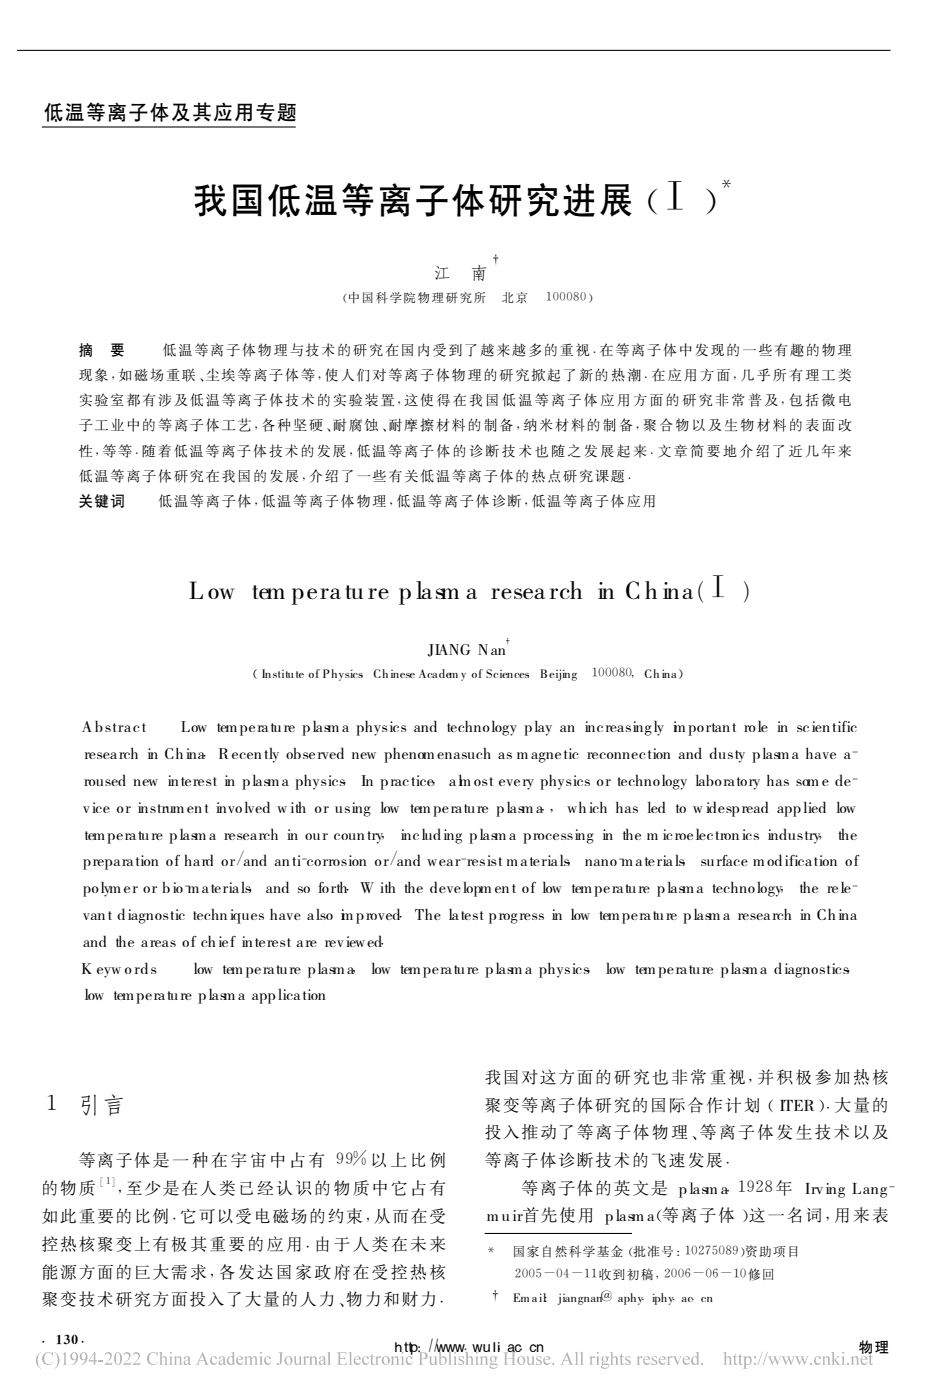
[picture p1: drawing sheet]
<svg xmlns="http://www.w3.org/2000/svg" width="187mm" height="281mm" viewBox="0 0 187 281" stroke-linecap="round" stroke-linejoin="round" font-family="sans-serif">
<path d="M3.4 10.1h175M8.4 25.5h50.9M97.1 247.3h29.5" fill="none" stroke="#000" stroke-width=".21"/>
<g fill="#b3b3b3">
<path d="M153.7 271.1h.1l-.8 2.6h-.2z" fill-rule="evenodd"/>
<path d="M8.9 271.4a1.78 1.78 0 0 1 1.5-.2l.1-.1 .1 .9a.92 .92 0 0 0-1.1-.7 .92 .92 0 0 0-.6 1.2 .98 .98 0 0 0 .6 1 .98 .98 0 0 0 1.2-.4 1.24 1.24 0 0 1-1.9 .3 1.24 1.24 0 0 1 .1-2z" fill-rule="evenodd"/>
<path d="M91 271.2a.2 .2 0 0 1 .4 0 .2 .2 0 0 1-.4 0zM90.8 272.1l.5-.2 .1 1.5 .2 .3h-.8l.2-.2 .1-.2-.1-1.1z" fill-rule="evenodd"/>
<path d="M12.5 271.4l.7-.3v2.3l.3 .3h-.9l.2-.2 .1-1.6-.1-.4z" fill-rule="evenodd"/>
<path d="M46.4 271.3l.5-.2v2.3l.3 .1-.6 .2v-.2a.74 .74 0 0 1-1 0 .74 .74 0 0 1-.1-1.1l.5-.4 .6 .1v-.7zM46 272.2a.75 .75 0 0 0-.2 .8 .75 .75 0 0 0 .6 .5l.2-.2v-.8a.38 .38 0 0 0-.2-.4 .38 .38 0 0 0-.4 .1z" fill-rule="evenodd"/>
<path d="M16.3 271.3a.86 .86 0 0 1 1.1 .1 .86 .86 0 0 1 .1 1 1.38 1.38 0 0 1-1.5 1.3 1.21 1.21 0 0 0 1.1-1.1 .78 .78 0 0 1-1.1-.2 .78 .78 0 0 1 .3-1.1zM16.4 271.4a.64 .64 0 0 0-.1 .8 .64 .64 0 0 0 .8 .3 .74 .74 0 0 0-.5-1.2z" fill-rule="evenodd"/>
<path d="M122.2 271.3l.5-.2v1.2a.55 .55 0 0 1 .7-.3 .55 .55 0 0 1 .4 .7v.7l.2 .3h-.8l.2-.2v-1.1a.35 .35 0 0 0-.3-.3 .35 .35 0 0 0-.4 .3v1l.3 .3h-.8l.2-.1v-.3v-1.8v-.2z" fill-rule="evenodd"/>
<path d="M115.1 271.3l.6-.2v2.2v.3l.3 .1h-.9l.3-.2v-.2v-1.8l-.1-.2z" fill-rule="evenodd"/>
<path d="M21.2 271.3a.77 .77 0 0 1 1.1 .2 .77 .77 0 0 1-.2 1.1l-.8 .8h.9l.3-.2-.1 .5h-1.5a3.1 3.1 0 0 0 1.2-1.9 .6 .6 0 0 0-.6-.4 .6 .6 0 0 0-.5 .4z" fill-rule="evenodd"/>
<path d="M23.2 271.4a.69 .69 0 0 1 .7-.2 .69 .69 0 0 1 .5 .6 1.37 1.37 0 0 1-.8 1.9 1.54 1.54 0 0 1-.4-2.3zM23.5 271.3a2.28 2.28 0 0 0 0 2.3h.1a1.76 1.76 0 0 0 .3-2.2z" fill-rule="evenodd"/>
<path d="M25 271.3a.73 .73 0 0 1 1 .1 .73 .73 0 0 1 0 1l-1 1h1l.3-.2-.2 .5h-1.4a2.65 2.65 0 0 0 1.1-2 .6 .6 0 0 0-.6-.3 .6 .6 0 0 0-.5 .4z" fill-rule="evenodd"/>
<path d="M89.7 271.3l.6-.2v2.3l.3 .3h-.9l.3-.2v-2.1z" fill-rule="evenodd"/>
<path d="M29.9 271.4a1.76 1.76 0 0 1 1.5-.2l.2-.1v.9a.9 .9 0 0 0-1.1-.7 .9 .9 0 0 0-.6 1.2 .96 .96 0 0 0 .6 1 .96 .96 0 0 0 1.2-.4 1.24 1.24 0 0 1-1.9 .3 1.24 1.24 0 0 1 .1-2z" fill-rule="evenodd"/>
<path d="M166.5 271.3l.6-.2v1.6l.6-.5-.1-.2h.7l-.9 .6 1 1.1h-.8l.1-.2-.6-.8v.8l.3 .2h-.9l.2-.1 .1-.3v-1.9z" fill-rule="evenodd"/>
<path d="M34.1 271.2a.18 .18 0 0 1 .3 0 .18 .18 0 0 1-.3 0zM33.8 272.1l.6-.2v1.5l.3 .3h-.9l.3-.2v-.2v-1.1z" fill-rule="evenodd"/>
<path d="M34.7 272.1l.6-.2v.4a.54 .54 0 0 1 .7-.4 .54 .54 0 0 1 .3 .7v.8l.3 .3h-.8l.2-.2v-1.1l-.2-.3-.5 .3v1l.3 .3h-.9l.3-.1v-.3v-1.1z" fill-rule="evenodd"/>
<path d="M36.9 272.2a.62 .62 0 0 1 .7-.3 .62 .62 0 0 1 .4 .6v.9l.3 .1-.4 .2-.2-.2a.51 .51 0 0 1-.9 0 .51 .51 0 0 1 .4-.8l.5-.1v-.3a.32 .32 0 0 0-.4-.2 .32 .32 0 0 0-.2 .4h-.2zM37.1 273a.34 .34 0 0 0 .1 .5 .34 .34 0 0 0 .5-.2v-.6z" fill-rule="evenodd"/>
<path d="M139.4 271.3l.5-.2v2.3l.3 .1-.6 .2v-.2a.7 .7 0 0 1-.9 .1 .7 .7 0 0 1-.2-.9l.3-.6 .5-.2 .3 .2v-.7zM139 272.2a.77 .77 0 0 0 .5 1.3l.1-.2v-.8a.39 .39 0 0 0-.2-.4 .39 .39 0 0 0-.4 .1z" fill-rule="evenodd"/>
<path d="M40.6 271.1l.9 2.1 .4 .5h-1l.2-.2-.1-.6h-1l-.3 .6 .3 .2h-.8l.3-.3zM40.5 271.7l-.5 1h.9z" fill-rule="evenodd"/>
<path d="M44 272.1a.62 .62 0 0 1 .7-.2 .62 .62 0 0 1 .3 .6l.1 1h.2l-.4 .2-.2-.2a.48 .48 0 0 1-.7 .2 .48 .48 0 0 1-.1-.8l.8-.3v-.3a.33 .33 0 0 0-.4-.2 .33 .33 0 0 0-.2 .4l-.2-.1zM44.1 273l.1 .4 .3 .1 .2-.2v-.6z" fill-rule="evenodd"/>
<path d="M156.6 272h.7l-.2 .1 .5 1.1 .3-.8-.3-.4h.7l-.1 .2 .4 1 .4-1.1-.3-.1h.5l-.2 .3-.5 1.4-.5-1.1-.6 1.1-.6-1.5z" fill-rule="evenodd"/>
<path d="M14.4 271.3a.93 .93 0 0 1 1.2 .2 .93 .93 0 0 1 0 1.2 1.34 1.34 0 0 1-1.5 1 1.26 1.26 0 0 0 1.1-1.1 .77 .77 0 0 1-1.1-.2 .77 .77 0 0 1 .3-1.1zM14.7 271.3a.64 .64 0 0 0-.3 .8 .64 .64 0 0 0 .9 .3 .99 .99 0 0 0-.4-1.2z" fill-rule="evenodd"/>
<path d="M83.8 271.2h.9a.73 .73 0 0 1 1 .7 .73 .73 0 0 1-1.1 .6h-.1v.9l.3 .3h-1l.3-.2v-.3v-1.8zM84.5 271.3v1.1a.57 .57 0 0 0 .8-.5 .57 .57 0 0 0-.8-.6z" fill-rule="evenodd"/>
<path d="M31.8 271.3l.6-.2v1.2a.54 .54 0 0 1 .7-.4 .54 .54 0 0 1 .3 .8v.8l.3 .2h-.9l.3-.3v-1a.35 .35 0 0 0-.3-.3 .35 .35 0 0 0-.4 .3v1.1l.3 .2h-.8l.2-.3v-2z" fill-rule="evenodd"/>
<path d="M53.2 272.2a.56 .56 0 0 1 .6-.3 .56 .56 0 0 1 .4 .5 .27 .27 0 0 1-.3 0 .27 .27 0 0 1-.1-.3 .6 .6 0 0 0-.6 .4 .6 .6 0 0 0 .2 .7 .55 .55 0 0 0 .5 .2 .55 .55 0 0 0 .5-.4 .76 .76 0 0 1-1 .7 .76 .76 0 0 1-.5-1.1z" fill-rule="evenodd"/>
<path d="M55.7 271.2h1.1l-.4 .2v1.4a.58 .58 0 0 1-.2 .8 .58 .58 0 0 1-.7-.2l.1-.2 .4 .4 .1-.2v-1.9z" fill-rule="evenodd"/>
<path d="M56.9 272.8a.85 .85 0 0 1 1.7 0 .85 .85 0 0 1-1.7 0zM57.5 272.1a.99 .99 0 0 0 .4 1.5 .85 .85 0 0 0 .3-.8 .85 .85 0 0 0-.6-.7z" fill-rule="evenodd"/>
<path d="M60.6 272.1l.6-.2v.4l.3-.3 .3 .1a.23 .23 0 0 1-.1 .2 .23 .23 0 0 1-.3-.1l-.2 .3v.9l.3 .3h-.9l.3-.2v-1.2z" fill-rule="evenodd"/>
<path d="M64.1 272.1a.62 .62 0 0 1 .7-.2 .62 .62 0 0 1 .4 .6v1h.2l-.3 .2-.3-.2a.48 .48 0 0 1-.7 .2 .48 .48 0 0 1-.1-.8l.8-.3v-.3a.33 .33 0 0 0-.4-.2 .33 .33 0 0 0-.2 .4l-.2-.1zM64.2 273l.1 .4 .3 .1 .2-.2v-.6z" fill-rule="evenodd"/>
<path d="M65.5 271.3l.6-.2v2.3l.3 .3h-.9l.3-.2v-2.1z" fill-rule="evenodd"/>
<path d="M69.8 271.3l.6-.2v2.2v.3l.3 .1h-.9l.3-.2v-.2v-1.8l-.1-.2z" fill-rule="evenodd"/>
<path d="M71.1 272.2a.67 .67 0 0 1 .7-.2 .67 .67 0 0 1 .5 .6h-1.2a.6 .6 0 0 0 .4 .8 .6 .6 0 0 0 .7-.4 .7 .7 0 0 1-.7 .7 .7 .7 0 0 1-.6-.8zM71.3 272.1l-.2 .4h.8a.4 .4 0 0 0-.2-.4 .4 .4 0 0 0-.4 0z" fill-rule="evenodd"/>
<path d="M72.8 272.2a.56 .56 0 0 1 .6-.3 .56 .56 0 0 1 .4 .5 .27 .27 0 0 1-.3 0 .27 .27 0 0 1-.1-.3 .6 .6 0 0 0-.6 .4 .6 .6 0 0 0 .2 .7 .55 .55 0 0 0 .5 .2 .55 .55 0 0 0 .5-.4 .76 .76 0 0 1-1 .7 .76 .76 0 0 1-.4-1.1z" fill-rule="evenodd"/>
<path d="M75.1 272.1l.6-.2v.4l.4-.4a.18 .18 0 0 1 .2 .2 .18 .18 0 0 1-.1 .2l-.3-.1-.2 .3v1l.3 .2h-.9l.2-.2 .1-.2-.1-1.1z" fill-rule="evenodd"/>
<path d="M76.4 272.8a.85 .85 0 0 1 1.7 0 .85 .85 0 0 1-1.7 0zM77 272.2a.86 .86 0 0 0 .5 1.4 .91 .91 0 0 0-.4-1.5z" fill-rule="evenodd"/>
<path d="M107.6 272.1l.8-.2v.6a.44 .44 0 0 0-.3-.4 .44 .44 0 0 0-.5 .2l.3 .3a.59 .59 0 0 1 .6 .8 .59 .59 0 0 1-.9 .2l-.2 .1v-.6a.48 .48 0 0 0 .4 .5 .48 .48 0 0 0 .5-.3l-.1-.2-.8-.6z" fill-rule="evenodd"/>
<path d="M80.5 271.2a.19 .19 0 0 1 .3 0 .19 .19 0 0 1-.3 0zM80.2 272.1l.6-.2v1.6l.3 .2h-.8l.2-.3v-1.1z" fill-rule="evenodd"/>
<path d="M137 272.2a.67 .67 0 0 1 .8-.2 .67 .67 0 0 1 .4 .6h-1.1a.6 .6 0 0 0 .3 .8 .6 .6 0 0 0 .8-.4 .74 .74 0 0 1-1 .7 .74 .74 0 0 1-.4-1.1zM137.2 272.1l-.1 .4h.7a.39 .39 0 0 0-.2-.4 .39 .39 0 0 0-.4 0z" fill-rule="evenodd"/>
<path d="M47.6 272.2a.67 .67 0 0 1 .7-.2 .67 .67 0 0 1 .5 .6h-1.2a.6 .6 0 0 0 .4 .8 .6 .6 0 0 0 .7-.4 .74 .74 0 0 1-.9 .7 .74 .74 0 0 1-.5-1.1zM47.7 272.1l-.1 .4h.8a.39 .39 0 0 0-.2-.4 .39 .39 0 0 0-.5 0z" fill-rule="evenodd"/>
<path d="M85.8 272h.6v1.1a.36 .36 0 0 0 .3 .4 .36 .36 0 0 0 .4-.3v-1l-.2-.2h.6v1.4l.2 .1-.6 .2v-.3a.54 .54 0 0 1-.6 .3 .54 .54 0 0 1-.4-.6v-1z" fill-rule="evenodd"/>
<path d="M87.7 271.3l.6-.2v1.2a.7 .7 0 0 1 1-.2 .7 .7 0 0 1 .2 .9 .92 .92 0 0 1-1.5 .5v-2l-.1-.2zM88.3 272.4v1a.53 .53 0 0 0 .7 .1 .53 .53 0 0 0 .2-.6 .51 .51 0 0 0-.3-.6 .51 .51 0 0 0-.6 .1z" fill-rule="evenodd"/>
<path d="M26.8 271.3a.77 .77 0 0 1 1.2 .2 .77 .77 0 0 1-.3 1.1l-.8 .8h1l.3-.2-.2 .5h-1.4a3.1 3.1 0 0 0 1.1-1.9 .6 .6 0 0 0-.5-.4 .6 .6 0 0 0-.6 .4z" fill-rule="evenodd"/>
<path d="M10.9 271.1a1.91 1.91 0 0 1 0 3.4 2.47 2.47 0 0 0 0-3.4z" fill-rule="evenodd"/>
<path d="M92 272.1l.9-.2v.6a.47 .47 0 0 0-.3-.4 .47 .47 0 0 0-.5 .1l.3 .4a.59 .59 0 0 1 .5 .8 .59 .59 0 0 1-.9 .2l-.1 .1v-.6a.48 .48 0 0 0 .3 .5 .48 .48 0 0 0 .5-.3l-.1-.2-.7-.4v-.3z" fill-rule="evenodd"/>
<path d="M74.6 271.4v.6h.4v.1h-.4l.1 1.3 .1 .1 .3-.1a.39 .39 0 0 1-.5 .3 .39 .39 0 0 1-.3-.5v-1.1l-.3-.1z" fill-rule="evenodd"/>
<path d="M95.4 271.2a.18 .18 0 0 1 .3 0 .18 .18 0 0 1-.3 0zM95.1 272.1l.6-.2v1.5l.3 .3h-.9l.3-.2v-.2v-1.1z" fill-rule="evenodd"/>
<path d="M103.6 272.8a.85 .85 0 0 1 1.7 0 .85 .85 0 0 1-1.7 0zM104.2 272.1a.99 .99 0 0 0 .3 1.5 .85 .85 0 0 0 .4-.8 .85 .85 0 0 0-.6-.7z" fill-rule="evenodd"/>
<path d="M144.9 271.3l.6-.2v1.2a.55 .55 0 0 1 .7-.3 .55 .55 0 0 1 .3 .7v.8l.3 .2h-.9l.3-.2v-1.1a.35 .35 0 0 0-.3-.3 .35 .35 0 0 0-.4 .3v1.1l.2 .2h-.8l.3-.2v-2.1z" fill-rule="evenodd"/>
<path d="M174.4 271.4l.1 .6h.4v.1h-.4v1.3l.2 .1 .2-.1a.38 .38 0 0 1-.4 .3 .38 .38 0 0 1-.3-.5v-1.1l-.3-.1z" fill-rule="evenodd"/>
<path d="M100.8 271.2h1l-.3 .2v1h1.2v-1.1l-.4-.1h1.1l-.3 .1-.1 .3 .1 1.8 .3 .3h-1.1l.4-.2v-1h-1.2v1l.3 .2h-1l.3-.2v-.3v-1.9z" fill-rule="evenodd"/>
<path d="M58.7 272h.6v1.1a.36 .36 0 0 0 .3 .4 .36 .36 0 0 0 .4-.3v-1l-.2-.2h.5v1.4l.3 .1-.6 .2v-.3a.52 .52 0 0 1-.6 .3 .52 .52 0 0 1-.4-.6v-1z" fill-rule="evenodd"/>
<path d="M105.4 272h.5v1.1a.36 .36 0 0 0 .3 .4 .36 .36 0 0 0 .4-.3v-1l-.2-.2h.6v1.4l.2 .1-.6 .2v-.3a.52 .52 0 0 1-.6 .3 .52 .52 0 0 1-.3-.6l-.1-1z" fill-rule="evenodd"/>
<path d="M113.6 271.1l.9 2.1 .4 .5h-1l.3-.2-.2-.6h-1l-.3 .6 .3 .2h-.7l.3-.3zM113.5 271.7l-.5 1h.9z" fill-rule="evenodd"/>
<path d="M61.8 272.1l.6-.2v.4a.54 .54 0 0 1 .7-.4 .54 .54 0 0 1 .4 .7v.9l.2 .2h-.8l.2-.2v-.9v-.3l-.2-.2-.5 .3v1l.3 .3h-.8l.2-.3v-1.1z" fill-rule="evenodd"/>
<path d="M132.2 272.2a.67 .67 0 0 1 .8-.2 .67 .67 0 0 1 .4 .6h-1.1a.6 .6 0 0 0 .3 .8 .6 .6 0 0 0 .8-.4 .74 .74 0 0 1-1 .7 .74 .74 0 0 1-.4-1.1zM132.4 272.1l-.1 .4h.7a.39 .39 0 0 0-.2-.4 .39 .39 0 0 0-.4 0z" fill-rule="evenodd"/>
<path d="M78.2 272.1l.6-.2v.4a.54 .54 0 0 1 .7-.4 .54 .54 0 0 1 .3 .7v.9l.3 .2h-.8l.2-.2v-.9l-.1-.3-.2-.2-.4 .3v1l.3 .3h-.9l.3-.3v-1.1z" fill-rule="evenodd"/>
<path d="M116.2 271.3l.5-.2v2.4l.3 .2h-.8l.2-.1v-.3v-1.9z" fill-rule="evenodd"/>
<path d="M151.1 272.1a.2 .2 0 0 1 .4 0 .2 .2 0 0 1-.4 0zM151 273.5a.25 .25 0 0 1 .5 0 .25 .25 0 0 1-.5 0z" fill-rule="evenodd"/>
<path d="M93.1 271.3l.6-.2v1.2a.54 .54 0 0 1 .7-.4 .54 .54 0 0 1 .3 .8l.1 .8 .2 .2h-.8l.2-.3v-1a.35 .35 0 0 0-.3-.3 .35 .35 0 0 0-.4 .3v1.1l.3 .2h-.8l.2-.3v-2z" fill-rule="evenodd"/>
<path d="M18.9 271.1h.2v1.6h.3v.3h-.3v.7h-.3v-.7h-1v-.2zM18.8 271.5l-.8 1.2h.8z" fill-rule="evenodd"/>
<path d="M124.6 271.4v.6h.4v.1h-.4v1.3l.2 .1 .3-.1a.38 .38 0 0 1-.5 .3 .38 .38 0 0 1-.3-.5v-1.1l-.3-.1z" fill-rule="evenodd"/>
<path d="M125.4 272.1l.9-.2v.6a.45 .45 0 0 0-.3-.4 .45 .45 0 0 0-.5 .1v.2l.3 .2a.59 .59 0 0 1 .5 .8 .59 .59 0 0 1-.9 .2l-.1 .1v-.6a.45 .45 0 0 0 .3 .5 .45 .45 0 0 0 .5-.3l-.1-.2-.7-.4v-.3z" fill-rule="evenodd"/>
<path d="M109.1 272.2a.67 .67 0 0 1 .7-.2 .67 .67 0 0 1 .5 .6h-1.2a.6 .6 0 0 0 .4 .8 .6 .6 0 0 0 .7-.4 .74 .74 0 0 1-.9 .7 .74 .74 0 0 1-.4-1.1zM109.3 272.1l-.2 .4h.8a.39 .39 0 0 0-.2-.4 .39 .39 0 0 0-.4 0z" fill-rule="evenodd"/>
<path d="M48.9 272.1l.5-.2v.4a.55 .55 0 0 1 .5-.4 .55 .55 0 0 1 .5 .4 .53 .53 0 0 1 .7-.4 .53 .53 0 0 1 .4 .7v.9l.2 .2h-.8l.3-.2v-1a.35 .35 0 0 0-.4-.3 .35 .35 0 0 0-.4 .3v1l.3 .2h-.8l.2-.2v-1a.37 .37 0 0 0-.2-.4 .37 .37 0 0 0-.5 .3l.1 1.1 .2 .2h-.8l.2-.1v-.3v-1.1z" fill-rule="evenodd"/>
<path d="M129.1 272.2a.67 .67 0 0 1 .7-.2 .67 .67 0 0 1 .5 .6h-1.2a.6 .6 0 0 0 .4 .8 .6 .6 0 0 0 .7-.4 .7 .7 0 0 1-.7 .7 .7 .7 0 0 1-.6-.8zM129.3 272.1l-.2 .4h.8a.4 .4 0 0 0-.2-.4 .4 .4 0 0 0-.4 0z" fill-rule="evenodd"/>
<path d="M130.7 272.1l.9-.2v.6a.44 .44 0 0 0-.3-.4 .44 .44 0 0 0-.5 .2l.3 .3a.59 .59 0 0 1 .5 .8 .59 .59 0 0 1-.9 .2l-.1 .1v-.6a.48 .48 0 0 0 .3 .5 .48 .48 0 0 0 .5-.3v-.2l-.8-.6z" fill-rule="evenodd"/>
<path d="M96.1 272.1l.5-.2v.4a.54 .54 0 0 1 .7-.4 .54 .54 0 0 1 .3 .7l.1 .8 .2 .3h-.8l.2-.2v-1.1l-.2-.3-.5 .3v1l.3 .3h-.8l.2-.1v-.3v-1.1z" fill-rule="evenodd"/>
<path d="M133.5 272.1l.6-.2v.4l.4-.4a.18 .18 0 0 1 .3 .2 .18 .18 0 0 1-.2 .2l-.3-.1-.2 .3v1l.3 .2h-.9l.3-.2v-.2v-1.1z" fill-rule="evenodd"/>
<path d="M148.8 272.1l.6-.2v.4a.62 .62 0 0 1 .8-.3 .62 .62 0 0 1 .4 .7 .76 .76 0 0 1-.3 .9 .76 .76 0 0 1-.9 0v.6l.3 .3h-.9l.3-.2v-2zM149.6 272.3l-.2 .1v.7a.44 .44 0 0 0 .4 .5 .44 .44 0 0 0 .5-.5 .57 .57 0 0 0 0-.7 .57 .57 0 0 0-.7-.1z" fill-rule="evenodd"/>
<path d="M81.5 272.2a.56 .56 0 0 1 .6-.3 .56 .56 0 0 1 .5 .5 .27 .27 0 0 1-.3 0 .27 .27 0 0 1-.1-.3 .6 .6 0 0 0-.6 .4 .6 .6 0 0 0 .1 .7 .55 .55 0 0 0 .6 .2 .55 .55 0 0 0 .4-.4 .76 .76 0 0 1-.9 .7 .76 .76 0 0 1-.5-1.1z" fill-rule="evenodd"/>
<path d="M19.7 272.6h1v.4h-1z" fill-rule="evenodd"/>
<path d="M120.7 272.1l.5-.2 .9 .2-.1 .1h-.3a.68 .68 0 0 1-.1 .8 .68 .68 0 0 1-.8 .2v.1l.2 .1a.75 .75 0 0 1 1.1 .5 .93 .93 0 0 1-.8 .6 .93 .93 0 0 1-.9-.5l.3-.3-.2-.3 .3-.3-.3-.4zM120.9 272.1a.49 .49 0 0 0-.1 .6 .49 .49 0 0 0 .6 .2 .5 .5 0 0 0 .1-.6 .5 .5 0 0 0-.6-.2zM120.8 273.7l-.2 .2a.72 .72 0 0 0 .7 .4 .72 .72 0 0 0 .6-.5z" fill-rule="evenodd"/>
<path d="M52.1 271.2a.2 .2 0 0 1 .4 0 .2 .2 0 0 1-.4 0zM51.9 272.1l.6-.2v1.6l.2 .2h-.8l.2-.3v-1.1z" fill-rule="evenodd"/>
<path d="M98.4 272.1l.4-.2 .9 .2-.3 .1a.68 .68 0 0 1-.1 .8 .68 .68 0 0 1-.8 .2l-.1 .1 .2 .1a.72 .72 0 0 1 1.1 .5 .9 .9 0 0 1-.8 .6 .9 .9 0 0 1-.8-.5l.3-.3-.2-.2v-.2l.3-.2-.3-.4zM98.6 272.1a.49 .49 0 0 0-.1 .6 .49 .49 0 0 0 .6 .2 .5 .5 0 0 0 .1-.6 .5 .5 0 0 0-.6-.2zM98.5 273.7l-.2 .2a.73 .73 0 0 0 .7 .4 .73 .73 0 0 0 .6-.5z" fill-rule="evenodd"/>
<path d="M147.3 271.4l.1 .6h.3v.1h-.3v1.3l.1 .1 .3-.1a.38 .38 0 0 1-.4 .3 .38 .38 0 0 1-.3-.5v-1.1l-.3-.1z" fill-rule="evenodd"/>
<path d="M148.3 271.4l.1 .6h.4v.1h-.4v1.3l.2 .1 .2-.1a.38 .38 0 0 1-.4 .3 .38 .38 0 0 1-.3-.5v-1.1l-.3-.1z" fill-rule="evenodd"/>
<path d="M134.8 272h.8l-.2 .2 .4 1 .4-1.1-.2-.1h.6l-.9 1.7-.7-1.6z" fill-rule="evenodd"/>
<path d="M170.4 272.1l.6-.2v.4a.54 .54 0 0 1 .6-.4 .54 .54 0 0 1 .4 .7v.9l.2 .2h-.8l.3-.2v-.9l-.1-.3-.2-.2-.4 .3v1l.2 .3h-.8l.2-.3v-1.1z" fill-rule="evenodd"/>
<path d="M152.7 271.1h.1l-.9 2.6h-.1z" fill-rule="evenodd"/>
<path d="M7.8 271.4l.4-.3a2.47 2.47 0 0 0 0 3.4 1.93 1.93 0 0 1-.4-3.1z" fill-rule="evenodd"/>
<path d="M153.8 272h.8l-.2 .2 .4 1 .4-.8-.3-.4h.7l-.2 .2 .5 1 .3-1.1-.2-.1h.5l-.2 .3-.5 1.4-.5-1.1-.6 1.1-.6-1.5z" fill-rule="evenodd"/>
<path d="M42.3 272.2a.59 .59 0 0 1 .7-.3 .59 .59 0 0 1 .4 .5 .29 .29 0 0 1-.3 0 .29 .29 0 0 1-.1-.3 .6 .6 0 0 0-.6 .4 .6 .6 0 0 0 .1 .7 .55 .55 0 0 0 .6 .2 .55 .55 0 0 0 .4-.4 .76 .76 0 0 1-.9 .7 .76 .76 0 0 1-.5-1.1z" fill-rule="evenodd"/>
<path d="M159.3 272h.7h-.1v.3l.4 .9 .4-.8-.4-.4h.7l-.1 .3 .4 .9 .4-1-.2-.2h.5l-.3 .3-.4 1.4-.6-1.1-.6 1.1z" fill-rule="evenodd"/>
<path d="M67.5 271.2h1.9v.5l-.2-.3-1-.1v1h.8l.1-.4v.9l-.2-.3-.7-.1v1.1h.1a.9 .9 0 0 0 1.2-.5l-.1 .7h-1.9l.2-.2 .1-.3v-1.8z" fill-rule="evenodd"/>
<path d="M163.3 272.2a.59 .59 0 0 1 .7-.3 .59 .59 0 0 1 .4 .5 .29 .29 0 0 1-.3 0 .29 .29 0 0 1-.1-.3 .6 .6 0 0 0-.6 .4 .6 .6 0 0 0 .1 .7 .55 .55 0 0 0 .6 .2 .55 .55 0 0 0 .4-.4 .76 .76 0 0 1-.9 .7 .76 .76 0 0 1-.5-1.1z" fill-rule="evenodd"/>
<path d="M164.6 272.1l.6-.2v.4a.54 .54 0 0 1 .7-.4 .54 .54 0 0 1 .3 .7v.8l.3 .3h-.8l.2-.2v-1.1l-.2-.3-.5 .3v1l.3 .3h-.9l.3-.1v-.3v-1.1z" fill-rule="evenodd"/>
<path d="M127.5 272.1l.6-.2v.4l.2-.3 .3-.1a.2 .2 0 0 1 0 .4 .2 .2 0 0 1-.3-.1l-.2 .3v.9l.3 .3h-.9l.2-.2v-1.2z" fill-rule="evenodd"/>
<path d="M168.7 271.2a.2 .2 0 0 1 .4 0 .2 .2 0 0 1-.4 0zM168.5 272.1l.6-.2v1.5l.3 .3h-.9l.3-.2v-.2v-1.1z" fill-rule="evenodd"/>
<path d="M118 272.1l.6-.2v.4l.4-.4a.18 .18 0 0 1 .2 .2 .18 .18 0 0 1-.1 .2l-.3-.1-.2 .3v1l.3 .2h-.9l.2-.2 .1-.2-.1-1.1z" fill-rule="evenodd"/>
<path d="M172.6 272.2a.67 .67 0 0 1 .8-.2 .67 .67 0 0 1 .4 .6h-1.2a.6 .6 0 0 0 .4 .8 .6 .6 0 0 0 .8-.4 .7 .7 0 0 1-.8 .7 .7 .7 0 0 1-.6-.8zM172.8 272.1l-.2 .4h.9a.4 .4 0 0 0-.3-.4 .4 .4 0 0 0-.4 0z" fill-rule="evenodd"/>
<path d="M119.6 271.2a.2 .2 0 0 1 .4 0 .2 .2 0 0 1-.4 0zM119.3 272.1l.6-.2v1.5l.3 .3h-.8l.2-.2v-1.2z" fill-rule="evenodd"/>
<circle cx="162.5" cy="273.5" r=".22"/>
<circle cx="169.9" cy="273.5" r=".22"/>
<circle cx="110.8" cy="273.5" r=".22"/>
<circle cx="140.7" cy="273.5" r=".22"/>
</g>
<g font-size="6.8">
<text x="38.8" y="42.5">我国低温等离子体研究进展 (</text>
<text x="131.9" y="42.5">Ⅰ )</text>
</g>
<g font-size="5.2">
<text x="36.8" y="120">Ｌｏ</text>
<text x="42.9" y="120">ｗｔｍｐｅａｕｅｐｌｓ</text>
<text x="50.4" y="120">ｅ</text>
<text x="62.3" y="120">ｒｔｒ</text>
<text x="83" y="120">ａｍａｒｓａｃ ｎＣｈｉａ(Ⅰ )</text>
<text x="99" y="120">ｅｅｒｈｉ</text>
<text x="132.3" y="120">ｎ</text>
</g>
<text font-size="4.5" x="8.1" y="223.2">1 引言</text>
<g font-size="3.9">
<text x="8.8" y="23.9">低温等离子体及其应用专题</text>
<text x="143.7" y="38.7">∗</text>
</g>
<g font-size="3.3">
<text x="86.9" y="55.9">江</text>
<text x="94.3" y="55.9">南</text>
<text x="84.7" y="131.3">ＪＡ</text>
<text x="86" y="131.3">ＩＮＧＮａ</text>
<text x="99" y="131.3">ｎ</text>
<text x="15.8" y="146.9">Ａｂｓｒｃ</text>
<text x="21.4" y="146.9">ｔａｔ</text>
<text x="35.5" y="146.9">Ｌｏ</text>
<text x="38.9" y="146.9">ｗｔｍ ｅａｕｅｐａｍ</text>
<text x="43.3" y="146.9">ｅ ｐｒｔｒ</text>
<text x="61.5" y="146.9">ｌｓａｐｙｉｓａｄｔｃｎｌｇ</text>
<text x="72.3" y="146.9">ｈｓｃ</text>
<text x="83.5" y="146.9">ｎ</text>
<text x="89.3" y="146.9">ｅｈｏｏｙｐａ</text>
<text x="105.9" y="146.9">ｌｙａ</text>
<text x="112.8" y="146.9">ｎｉｃｅｓｎｌ ｍ ｏｔｎ ｏｅｉ ｃｅｔｆｃ</text>
<text x="116.9" y="146.9">ｎｒａｉｇｙｉｐｒａｔｒｌ ｎｓｉｎｉｉ</text>
<text x="15.8" y="152.2">ｒｓａｃ ｎＣｈｎ.Ｒｅｅｔｙｏｓｒｅ</text>
<text x="16.9" y="152.2">ｅｅｒｈｉ</text>
<text x="36.1" y="152.2">ｉａ</text>
<text x="47" y="152.2">ｃｎｌ ｂｅｖｄｎｗｐｅｏ ｅａｕｈａ</text>
<text x="71.3" y="152.2">ｅ</text>
<text x="77.9" y="152.2">ｈｎｍ ｎｓｃ</text>
<text x="100.5" y="152.2">ｓｍａｎｔｃｒｃｎｅｔｏ</text>
<text x="107" y="152.2">ｇｅｉ ｅｏｎｃｉｎａｄｄｓｙｐａｍ</text>
<text x="136.6" y="152.2">ｎ</text>
<text x="143.1" y="152.2">ｕｔ ｌｓａｈｖ</text>
<text x="162.3" y="152.2">ａｅａ</text>
<text x="169.7" y="152.2">-</text>
<text x="15.7" y="157.6">ｒｕｅ</text>
<text x="16.9" y="157.6">ｏｓｄｎｗｉｔｒｓｉ</text>
<text x="27.6" y="157.6">ｅ</text>
<text x="33.4" y="157.6">ｎｅｅｔｎｐａｍ</text>
<text x="49.4" y="157.6">ｌｓａｐｙｉｓ ｎｐａｔｃ,ａｍ ｓｅｅｙｐｙｉｓｏ ｔｃｎｌｇ ａｏａｏｙｈｓｓｍ</text>
<text x="60" y="157.6">ｈｓｃ.Ｉ</text>
<text x="77.1" y="157.6">ｒｃｉｅ</text>
<text x="90.6" y="157.6">ｌｏｔｖｒ</text>
<text x="109.1" y="157.6">ｈｓｃ</text>
<text x="120.2" y="157.6">ｒｅｈｏｏｙｌｂｒｔｒ</text>
<text x="154.5" y="157.6">ａ ｏ ｅｄ-</text>
<text x="168.2" y="157.6">ｅ</text>
<text x="15.7" y="163">ｖｃ</text>
<text x="17.3" y="163">ｉｅｏ ｉｓｒｍｅｔｎｏｖｄｗｉｈｏ</text>
<text x="24" y="163">ｒｎｔｕ</text>
<text x="38.1" y="163">ｎ ｉｖｌｅ</text>
<text x="58" y="163">ｔ</text>
<text x="63.7" y="163">ｒｕｉｇｌｗｔｍ ｅａｕｅｐａｍ .</text>
<text x="68" y="163">ｓｎ</text>
<text x="76" y="163">ｏ</text>
<text x="82" y="163">ｅ ｐｒｔｒ</text>
<text x="100.3" y="163">ｌｓａ,ｗｈｃ</text>
<text x="116.8" y="163">ｉｈｈｓｌｄｔ</text>
<text x="124.2" y="163">ａ ｅ</text>
<text x="135.2" y="163">ｏｗｉｅｐｅｄａｐｉｄｌｗ</text>
<text x="141.2" y="163">ｄｓｒａ</text>
<text x="156.3" y="163">ｐｌｅ</text>
<text x="167.4" y="163">ｏ</text>
<text x="15.8" y="173.7">ｐｅａａｉｎｏｈｒ</text>
<text x="15.8" y="168.4">ｔｍ ｅａｕｅｐａｍ</text>
<text x="16.7" y="168.4">ｅ ｐｒｔｒ</text>
<text x="17.5" y="173.7">ｒｐｒｔｏ</text>
<text x="33.9" y="173.7">ｆ ａｄｏ/ｎ</text>
<text x="34.8" y="168.4">ｌｓａｒｓａｃ ｎｏｒｃｕｔｙ</text>
<text x="44.9" y="168.4">ｅｅｒｈｉ ｕ</text>
<text x="44.9" y="173.7">ｒａｄａｔ-ｏｒｓｏ</text>
<text x="55.7" y="173.7">ｎｉｃｒｏｉｎｏ/ｎ</text>
<text x="67.5" y="168.4">ｏｎｒ,ｉｃｕｉｇｐａｍ</text>
<text x="75.7" y="173.7">ｒａｄｗｅｒｒｓｓｍａｅｉｌ,ｎｎ-ａｅｉｌ,ｓｒａｅｍｏｉｉａｉｎｏ</text>
<text x="80.1" y="168.4">ｎｌｄｎ</text>
<text x="88.6" y="173.7">ａ-ｅｉｔ</text>
<text x="94.9" y="168.4">ｌｓａｐｏｅｓｎ</text>
<text x="104.9" y="173.7">ｔｒａｓ</text>
<text x="105.7" y="168.4">ｒｃｓｉｇｉ ｈ</text>
<text x="118.1" y="173.7">ａｏｍ ｔｒａｓ</text>
<text x="120.5" y="168.4">ｎｔｅｍｉｒｅｅｔｏｉｓｉｄｓｒ,ｔｅ</text>
<text x="132.5" y="168.4">ｃｏｌｃｒｎｃ ｎｕｔｙ</text>
<text x="140.7" y="173.7">ｕｆｃ</text>
<text x="154.4" y="173.7">ｄｆｃｔｏ</text>
<text x="167.7" y="168.4">ｈ</text>
<text x="170" y="173.7">ｆ</text>
<text x="15.8" y="179.1">ｐｌｍ ｒ ｒ ｉ-ａｅｉｌ,ａｄｓ ｏｔ.Ｗｉｈｔｅｄｖｌｐ</text>
<text x="17.5" y="179.1">ｏｙ ｅ ｏ ｂｏｍ ｔｒａｓ</text>
<text x="53.9" y="179.1">ｎ</text>
<text x="59.9" y="179.1">ｏｆｒｈ</text>
<text x="75.9" y="179.1">ｔ ｈ</text>
<text x="87.1" y="179.1">ｅｅｏｍｅｔｆｏ</text>
<text x="99.7" y="179.1">ｎ ｏｌｗｔｍ ｅａｕｅｐａｍ</text>
<text x="114.3" y="179.1">ｅ ｐｒｔｒ</text>
<text x="132.5" y="179.1">ｌｓａｔｃｎｌｇ,ｔｅｒｌ-</text>
<text x="142.5" y="179.1">ｅｈｏｏｙ</text>
<text x="160" y="179.1">ｈ</text>
<text x="165.7" y="179.1">ｅｅ</text>
<text x="15.7" y="184.5">ｖｎ ｄａｎｓｉｔｃｎｑｅ ｈｖ</text>
<text x="17.3" y="184.5">ａｔ ｉｇｏｔｃｅｈｉｕｓ ａｅａｓ ｍ ｒｖｄ</text>
<text x="62.2" y="184.5">ｌｏｉｐｏｅ.Ｔｈ ａｅｔ ｒｇｅｓｎｌｗｔｍ ｅａｕｅ ｌｓａｒｓａｃ ｎＣｈｎ</text>
<text x="86.1" y="184.5">ｅｌｔｓｐｏｒｓｉ ｏ</text>
<text x="119.8" y="184.5">ｅ ｐｒｔｒｐａｍ</text>
<text x="147.8" y="184.5">ｅｅｒｈｉ</text>
<text x="166.8" y="184.5">ｉａ</text>
<text x="15.8" y="189.8">ａｄｔｅａｅｓｏｃｉｆｎｅｅｔｒ ｅｉｗｄ</text>
<text x="17.3" y="189.8">ｎ</text>
<text x="22.9" y="189.8">ｈ</text>
<text x="28.9" y="189.8">ｒａ</text>
<text x="37.1" y="189.8">ｆｈｅｉｔｒｓａｅｒｖｅｅ.</text>
<text x="15.8" y="195.2">Ｋｅｗｏｄ</text>
<text x="20" y="195.2">ｙ</text>
<text x="25.8" y="195.2">ｒｓ</text>
<text x="37.7" y="195.2">ｌｗｔｍ ｅａｕｅｐａｍ ,ｌｗｔｍ ｅａｕｅｐａｍ</text>
<text x="38.6" y="195.2">ｏ</text>
<text x="44.4" y="195.2">ｅ ｐｒｔｒ</text>
<text x="62.5" y="195.2">ｌｓａ ｏ</text>
<text x="80" y="195.2">ｅ ｐｒｔｒ</text>
<text x="98.1" y="195.2">ｌｓａｐｙｉｓ ｏ</text>
<text x="108.9" y="195.2">ｈｓｃ,ｌｗｔｍ ｅａｕｅｐａｍ</text>
<text x="127.1" y="195.2">ｅ ｐｒｔｒ</text>
<text x="145.2" y="195.2">ｌｓａｄａｎｓｉｓ</text>
<text x="156" y="195.2">ｉｇｏｔｃ,</text>
<text x="15.8" y="200.6">ｌｗｔｍ ｅａｕｅｐａｍ</text>
<text x="16.7" y="200.6">ｏ</text>
<text x="22.6" y="200.6">ｅ ｐｒｔｒ</text>
<text x="40.6" y="200.6">ｌｓａａｐｉａｉｎ</text>
<text x="51.1" y="200.6">ｐｌｃｔｏ</text>
<text x="97.1" y="217.2">我国对这方面的研究也非常重视,并积极参加热核</text>
<text x="97.1" y="222.7">聚变等离子体研究的国际合作计划 (Ｔ Ｒ)大量的</text>
<text x="155.1" y="222.7">ＩＥ</text>
<text x="165.3" y="222.7">.</text>
<text x="15.8" y="233.8">等离子体是一种在宇宙中占有 9% 以上比例</text>
<text x="68.3" y="233.8">9</text>
<text x="97.1" y="233.8">等离子体诊断技术的飞速发展.</text>
<text x="97.1" y="228.2">投入推动了等离子体物理、等离子体发生技术以及</text>
<text x="8.4" y="239.4">的物质</text>
<text x="23.4" y="239.4">,至少是在人类已经认识的物质中它占有</text>
<text x="104.5" y="239.3">等离子体的英文是 ｐａｍ .98年 Ｉｖｎ</text>
<text x="137" y="239.3">ｌｓ ａ12</text>
<text x="161.4" y="239.3">ｒｉｇＬａｇ</text>
<text x="173.6" y="239.3">ｎ-</text>
<text x="8.4" y="245.1">如此重要的比例.它可以受电磁场的约束,从而在受</text>
<text x="97.1" y="244.9">ｍｕｒ</text>
<text x="101.5" y="244.9">ｉ首先使用 ｐａｍ</text>
<text x="122.2" y="244.9">ｌｓ ａ(</text>
<text x="132.7" y="244.9">等离子体 )</text>
<text x="150.1" y="244.9">这一名词,用来表</text>
<text x="8.4" y="250.6">控热核聚变上有极其重要的应用.由于人类在未来</text>
<text x="8.4" y="256.2">能源方面的巨大需求,各发达国家政府在受控热核</text>
<text x="8.4" y="261.8">聚变技术研究方面投入了大量的人力、</text>
<text x="69.4" y="261.8">物力和财力.</text>
</g>
<g font-size="2.8">
<text x="15.8" y="71.2">摘</text>
<text x="22.1" y="71.2">要</text>
<text x="32.6" y="71.2">低温等离子体物理与技术的研究在国内受到了越来越多的重视.在等离子体中发现的一些有趣的物理</text>
<text x="15.8" y="76.2">现象,如磁场重联、</text>
<text x="41.2" y="76.2">尘埃等离子体等,使人们对等离子体物理的研究掀起了新的热潮.在应用方面,几乎所有理工类</text>
<text x="15.8" y="81.3">实验室都有涉及低温等离子体技术的实验装置,这使得在我国低温等离子体应用方面的研究非常普及,包括微电</text>
<text x="15.8" y="86.3">子工业中的等离子体工艺,各种坚硬、</text>
<text x="66.7" y="86.3">耐腐蚀、</text>
<text x="77.8" y="86.3">耐摩擦材料的制备,纳米材料的制备,聚合物以及生物材料的表面改</text>
<text x="15.8" y="91.3">性,</text>
<text x="20.5" y="91.3">等等.随着低温等离子体技术的发展,低温等离子体的诊断技术也随之发展起来.文章简要地介绍了近几年来</text>
<text x="15.8" y="96.4">低温等离子体研究在我国的发展,介绍了一些有关低温等离子体的热点研究课题.</text>
<text x="15.8" y="101.4">关键词</text>
<text x="31.7" y="101.4">低温等离子体,低温等离子体物理,低温等离子体诊断,低温等离子体应用</text>
<text x="7.3" y="270">·130·</text>
<text x="78.4" y="271.1">ｈｔ：/ｗｗ.ｗｕｉａ.ｎ</text>
<text x="80" y="271.1">ｔｐ/ｗ</text>
<text x="97.7" y="271.1">ｌ.ｃｃ</text>
<text x="172.1" y="271.1">物理</text>
</g>
<g font-size="2.5">
<text x="98.1" y="53.4">†</text>
<text x="68.6" y="60.7">(</text>
<text x="69.7" y="60.7">中国科学院物理研究所</text>
<text x="100.5" y="60.7">北京</text>
<text x="108.8" y="60.7">100080)</text>
<text x="50.5" y="136">(ｎｔｔｔｏＰｈｓｃ,ＣｈｎｓＡａｅｙｏＳｉｎｅ,Ｂｅｊｇ 108,Ｃｈｎ</text>
<text x="51.6" y="136">Ｉｓｉｕｅ ｆ</text>
<text x="67.1" y="136">ｙｉｓ</text>
<text x="77.3" y="136">ｉｅｅ ｃｄｍ</text>
<text x="95" y="136">ｆ ｃｅｃｓ</text>
<text x="110.4" y="136">ｉｎ</text>
<text x="111.7" y="136">ｉ</text>
<text x="119.3" y="136">000</text>
<text x="131.7" y="136">ｉａ)</text>
<text x="97.1" y="251.8">∗</text>
<text x="102.7" y="251.8">国家自然科学基金 (</text>
<text x="126.9" y="251.8">批准号：0709)</text>
<text x="136.5" y="251.8">1258</text>
<text x="149.3" y="251.8">资助项目</text>
<text x="102.6" y="256.4">20</text>
<text x="103.9" y="256.4">05-0</text>
<text x="112.2" y="256.4">4-1</text>
<text x="117.8" y="256.4">1收到初稿,06-0</text>
<text x="132.4" y="256.4">20</text>
<text x="142.1" y="256.4">6-1</text>
<text x="147.6" y="256.4">0修回</text>
<text x="98" y="261.1">† Ｅｍａｌ ｉｎｎｎ</text>
<text x="107.1" y="261.1">ｉ：ｊａｇａ@ａｈ.ｐｙａ.ｎ</text>
<text x="124.3" y="261.1">ｐｙｉｈ.ｃｃ</text>
</g>
<text font-size="1.9" x="19.9" y="237.7">[1]</text>
<text font-size="1.8" x="100.8" y="129.4">†</text>
</svg>
